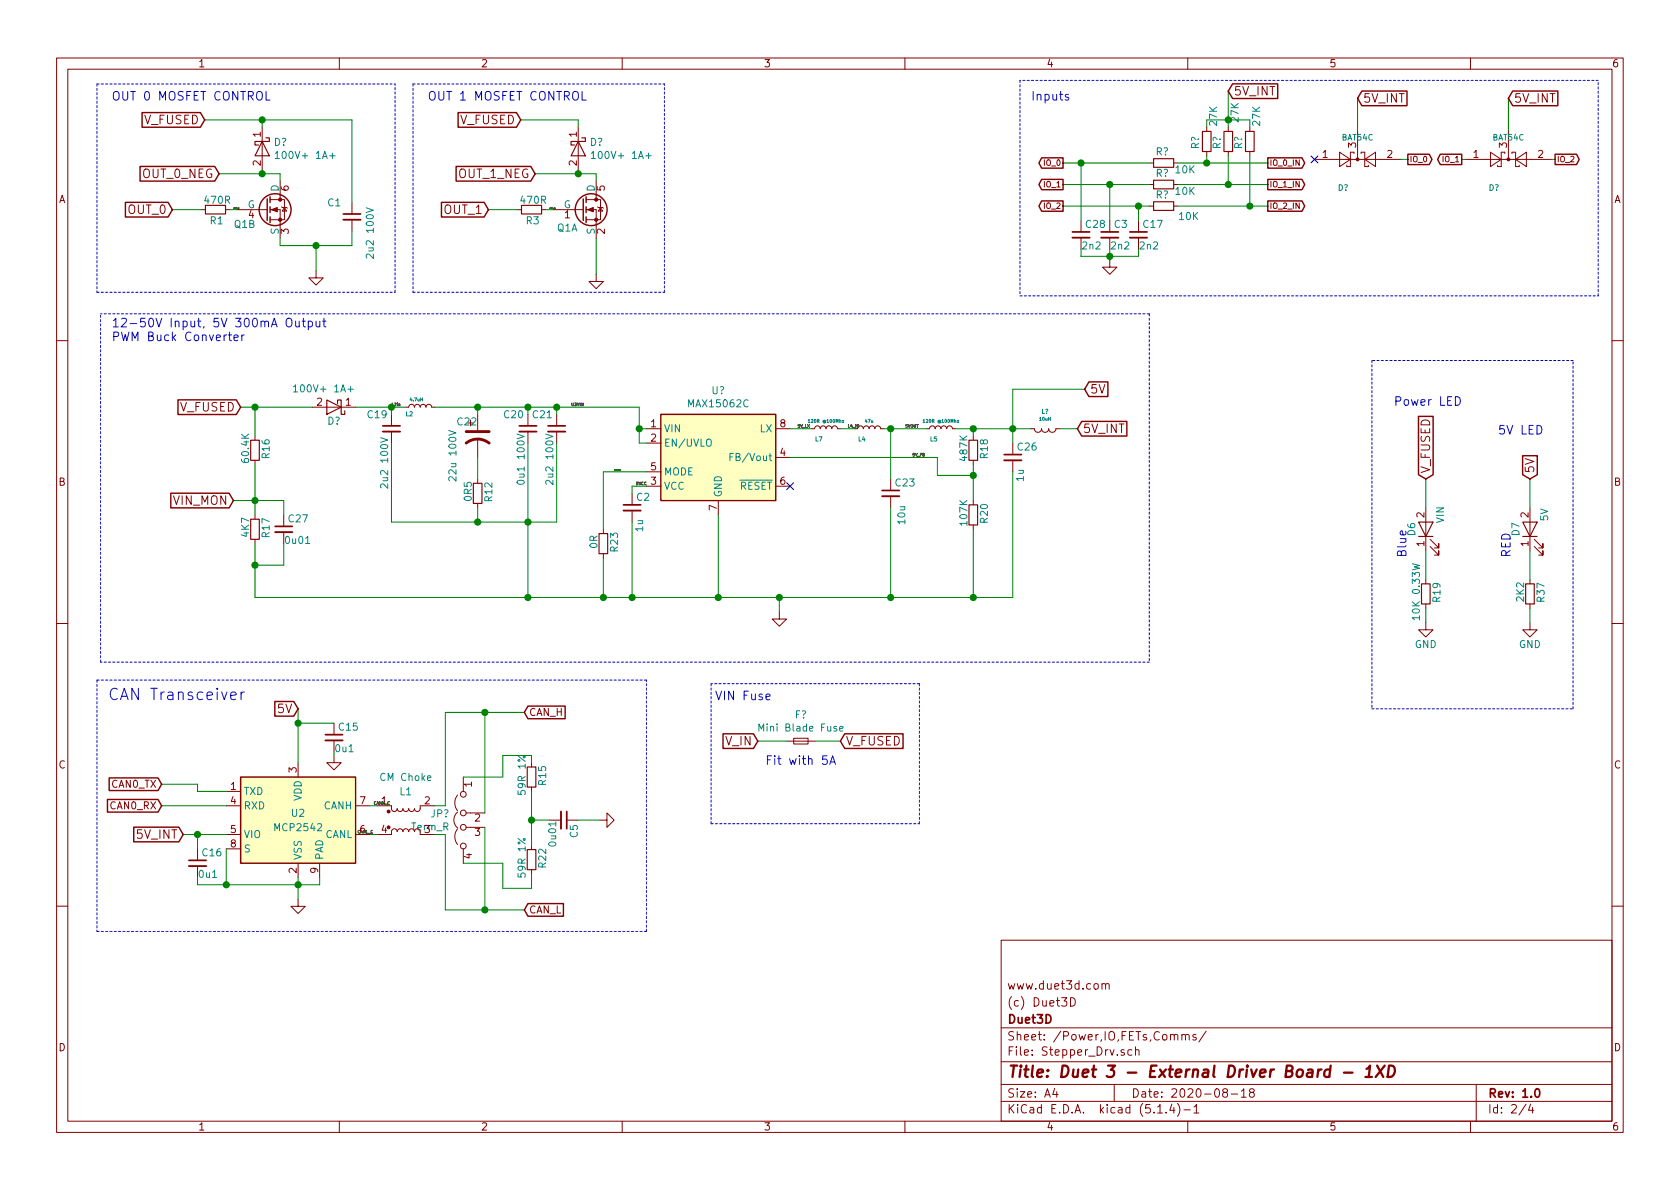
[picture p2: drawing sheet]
<svg xmlns="http://www.w3.org/2000/svg" width="297mm" height="210mm" viewBox="0 0 297 210" stroke-linecap="round" stroke-linejoin="round" font-family="sans-serif">
<g fill="none" stroke="#840000" stroke-width=".18">
<path d="M10 10.3h277v189.9h-277zM12 12.2h273v186.1h-273zM60 10.3v1.9M110 10.3v1.9M160 10.3v1.9M210 10.3v1.9M260 10.3v1.9M35.6 37.1h.7M39.9 37.1h.7M41.9 37.1h5.1M46.4 22.5v7.6M47 37.1h.2"/>
<path d="M47.8 37.1h1.7v5.1M47.8 35.3h1.7M49.5 35.3h.8v3.6h-2.5M49.5 32v3.3M49.8 36.6l.1 .1h.8l.1 .1M50.3 36.7l.4 .6h-.8zM62.2 35.8v2M62.2 38.9v2M91.4 37.1h.8M95.8 37.1h.7M97.8 37.1h5.1M102.2 22.5v7.6"/>
<path d="M102.9 37.1h.2M103.6 37.1h1.8v5.1M103.6 35.3h1.8M105.4 35.3h.8v3.6h-2.6M105.4 32v3.3M105.7 36.6l.1 .1h.8l.1 .1M106.2 36.7l.4 .6h-.8zM191.1 39v2M196.2 39v2M201.3 39v2M203.2 28.8h.8M203.2 36.4h.8"/>
<path d="M203.2 32.6h.8M207.5 36.4h.8M213.4 22.5v.7M213.4 26.8v.8M217.2 22.5v.7M217.2 26.8v.8M221 22.5v.7M221 26.8v.8M232.4 28.2h15.2M236.9 26.9l1.9 1.3-1.9 1.3zM239.4 27.2v-.3h-.6v2.6h-.7v-.3M240 23.1v5.1"/>
<path d="M240.7 27.2v-.3h.6v2.6h.6v-.3M241.3 28.2l1.9-1.3v2.6zM259.1 28.2h15.2M263.5 26.9l1.9 1.3-1.9 1.3zM266.1 27.2v-.3h-.7v2.6h-.6v-.3M266.7 23.1v5.1M267.3 27.2v-.3h.7v2.6h.6v-.3M268 28.2l1.9-1.3v2.6zM55.9 47.9v1.2h1.2l-1.2 1.3-1.3-1.3h1.3M105.4 48.5v1.3h1.3l-1.3 1.2-1.3-1.2h1.3M191.1 42v2.1M196.2 46v1.2h1.3l-1.3 1.3-1.3-1.3h1.3"/>
<path d="M196.2 42v2.1M201.3 42v2.1M10 60.2h2M45.1 77.1v.7M55.2 72h7.7M69.2 73.3v2M69.2 76.3v2.1M71.8 72h.5l.1-.3 .3-.2 .4 .1 .2 .4 .1-.3 .3-.2 .4 .1 .2 .4 .1-.3 .3-.2 .4 .1 .2 .4 .1-.3 .3-.2 .4 .1 .2 .4h.5M84.5 73.3v2.8M84.5 77.6v3.3M93.3 73.3v2M93.3 76.3v2.1"/>
<path d="M98.4 73.3v2M98.4 76.3v2.1M114.3 75.8h2.5M114.3 78.4h2.5M137.2 75.8h2.5M143.5 75.8h.5l.1-.3 .3-.2 .5 .1 .1 .4 .2-.3 .2-.2 .5 .1 .1 .4 .2-.3 .3-.2 .4 .1 .2 .4 .1-.3 .3-.2 .4 .1 .2 .4h.5M151.6 75.8l.2-.3 .2-.2 .5 .1 .2 .4 .1-.3 .3-.2 .4 .1 .2 .4 .1-.3 .3-.2 .4 .1 .2 .4 .1-.3 .3-.2 .4 .1 .2 .4h.5M163.8 75.8h.5l.2-.3 .2-.2 .5 .1 .2 .4 .1-.3 .3-.2 .4 .1 .2 .4 .1-.3 .3-.2 .4 .1 .2 .4 .1-.3 .3-.2 .4 .1 .2 .4h.5M172.1 77.1v.7M179.1 78.4v2M182.2 75.8h.7a.63 .63 0 0 0 .6 .6 .63 .63 0 0 0 .6-.6 .63 .63 0 0 0 .7 .6 .63 .63 0 0 0 .6-.6 .63 .63 0 0 0 .7 .6 .63 .63 0 0 0 .6-.6h.6M285 60.2h2"/>
<path d="M45.1 81.4v.8M45.1 91.1v.7M45.1 95.4v.7M50.2 91.1v2M50.2 94.1v2M84.5 84.7v.8M84.5 89v.8M106.7 93.6v.8M106.7 97.9v.8M111.8 87.2v2.1M111.8 90.3v2M114.3 86h2.5"/>
<path d="M114.3 83.4h2.5M127 88.5v2.6M137.2 86h2.5M137.2 80.9h2.5M157.5 84.7v2M157.5 87.8v2M172.1 81.4v.8M172.1 88.5v.8M172.1 92.8v.8M179.1 81.4v2M252.1 89.8v7.6M252.9 96.6l1.5 1.6v-.8v.8h-.8"/>
<path d="M252.9 95.4l1.5 1.5v-.8v.8h-.8M270.5 89.8v7.6M271.3 96.6l1.5 1.6v-.8v.8h-.8M271.3 95.4l1.5 1.5v-.8v.8h-.8M10 110.3h2M137.8 108.2v1.3h1.3l-1.3 1.2-1.3-1.2h1.3M252.1 110.1v1.3h1.3l-1.3 1.2-1.3-1.2h1.3M252.1 102.5v.7M252.1 106.8v.8M270.5 110.1v1.3h1.3l-1.3 1.2-1.3-1.2h1.3M270.5 102.5v.7M270.5 106.8v.8"/>
<path d="M285 110.3h2M40 139.9h2.5M52.7 134.9v2.5M59.1 133.6v1.3h1.2l-1.2 1.2-1.3-1.2h1.3M59.1 127.9v2M59.1 130.9v2.1M81.9 137.4v2.5M94 134.9v.7M94 139.2v.7M139.1 131.1h5M140.3 130.6h2.6v1h-2.6zM34.9 150.1v2"/>
<path d="M34.9 153.2v2M40 142.5h2.5M40 147.6h2.5M40 150.1h2.5M52.7 159v1.3h1.3l-1.3 1.2-1.3-1.2h1.3M52.7 152.6v2.6M56.5 152.6v2.6M62.9 142.5h2.5M62.9 147.6h2.5M66.7 142.5h2.5v.7l.4 .3 .4-.1 .2-.4 .1 .3 .4 .2 .3-.1 .2-.4 .1 .3 .4 .2 .4-.1 .2-.4 .3 .5 .5-.1 .2-.4 .2 .4 .4 .1 .4-.3v-.7h2.5M72.3 147.1l-.1-.3-.4-.2-.3 .1-.3 .4-.3-.5-.5 .1-.2 .4-.1-.4-.5-.1-.4 .3v.7h-2.5M80.9 140.6a2.26 2.26 0 0 0 0 2.8"/>
<path d="M80.9 146.6a2.26 2.26 0 0 0 0 2.7M80.9 143.6a1.76 1.76 0 0 0 0 2.8M81.9 150.1v2.5M82.4 143.8h3.3M82.4 146.3h3.3M94 149.5v.7M94 153.8v.8M97.2 145h2M100.2 145h2M106 145h1.3v-1.2l1.3 1.2-1.3 1.3v-1.3M10 160.2h2M177 166.3h108v32h-108z"/>
<path d="M189.3 176.4a.75 .75 0 0 1 .8 .8 .75 .75 0 0 1-.8 .7zM194.8 174.1l.2-.2 .4 .1 .1 .9M194.8 173.9v1M195.5 174.1l.2-.2 .4 .1v.9M285 160.2h2M60 198.3v1.9M110 198.3v1.9M160 198.3v1.9M177 194.8h108M177 191.8h108M177 187.8h108M177 181.8h108"/>
<path d="M186.5 192.5l-.4 1h1M186.8 193v1M197 191.8v3M198.8 185.7l-.4-.1-.2 .2 .1 .2 .5 .2v.3h-.6M200.1 185.7l-.4-.1-.3 .3 .1 .6 .2 .1 .4-.1M200.8 185.7l.2-.1 .3 .1 .1 .9M200.8 185.1v1.5M204.7 196.8h.8M206.2 196.7v.1M207.2 195.2l-.4 1.1h.9M207.5 195.8v1M208.2 195.1a1.71 1.71 0 0 1 0 2.3"/>
<path d="M209 183.1l.2-.2 .3 .1 .1 .9M209 182.9v1M209.3 196.3h1.2M209.6 183.1a.36 .36 0 0 1 .3-.2 .36 .36 0 0 1 .4 .2v.8M210 198.3v1.9M211.1 195.8l.4-.5v1.5M211.1 196.8h.9M211.5 183l-.4-.1-.2 .2 .1 .3 .5 .1v.3h-.6M213.3 182.3l-1.3 2M216.5 193.2l-.3-.3 .1-.2a.48 .48 0 0 1 .6-.1l.1 .2-.1 .3-.6 .1a.48 .48 0 0 0 0 .7l.2 .1 .5-.1v-.4l-.2-.3M217.7 193.5h1.1M219.5 193l.4-.5v1.5"/>
<path d="M219.5 194h.8M221.2 193.2l-.3-.3 .1-.2 .2-.2 .4 .1 .2 .2-.1 .2-.6 .2a.48 .48 0 0 0-.1 .7l.2 .1 .5-.1a.48 .48 0 0 0-.1-.7h-.1M260 198.3v1.9M261 191.8v6.5M269.8 195.2l-1.2 2M270.6 195.2l-.3 1.1h.9M271 195.8v1"/>
<circle cx="81.9" cy="140.5" r=".51"/>
<circle cx="81.9" cy="146.3" r=".51"/>
<circle cx="81.9" cy="143.8" r=".51"/>
<circle cx="81.9" cy="149.6" r=".51"/>
</g>
<g fill="none" stroke="#840000" stroke-width=".3">
<path d="M60.7 37.8h3.1M189.6 41h3.1M194.7 41h3M199.8 41h3M67.7 75.3h3M91.8 75.3h3.1M96.9 75.3h3M48.6 93.1h3.1M110.2 89.3h3.1M156 86.7h3M177.5 80.4h3.1M57.5 129.9h3.1"/>
<path d="M33.4 152.1h3M100.2 143.5v3.1M271.5 192.7l.2-.2a.81 .81 0 0 1 .6 .6 .81 .81 0 0 1-.3 .8l-.1 .1a.79 .79 0 0 1-.4-1.3z"/>
</g>
<path d="M235.2 189.2a.68 .68 0 0 0-1 .3l-.1 .6 .2 .2 .1 .1 .6-.1M235.3 188.4l-.3 2M237.6 189.7h1.5M241.4 190.4h1.2M241.6 189l.6-.6-.2 2M243.5 188.4l1.1 2M244.8 188.4l-1.6 2M245.6 188.4a.97 .97 0 0 1 1 .6 .97 .97 0 0 1-.3 1.2l-.5 .2h-.5z" fill="none" stroke="#840000" stroke-width=".41"/>
<g fill="none" stroke="#840000" stroke-width=".2">
<path d="M36.3 36.3h3.6v1.5h-3.6zM46.4 25l1.2 2.6h-2.5zM47 24.4h.6v.6h-2.5v.6h.6M92.2 36.3h3.6v1.5h-3.6zM102.2 25l1.3 2.6h-2.5zM102.9 24.4h.6v.6h-2.5v.6h.6M204 28.1h3.5v1.5h-3.5zM204 35.7h3.5v1.5h-3.5zM204 31.9h3.5v1.5h-3.5zM212.6 23.2h1.5v3.6h-1.5zM216.4 23.2h1.5v3.6h-1.5zM220.2 23.2h1.5v3.6h-1.5z"/>
<path d="M44.3 77.8h1.5v3.6h-1.5zM57.8 70.7l2.5 1.3-2.5 1.3zM59.7 71.4v-.7h.6v2.6h.7v-.7M171.3 77.8h1.5v3.6h-1.5zM44.3 91.8h1.5v3.6h-1.5zM83.7 85.5h1.5v3.5h-1.5zM105.9 94.4h1.5v3.5h-1.5zM171.3 89.3h1.5v3.5h-1.5zM250.8 92.3h2.6l-1.3 2.6zM250.8 94.9h2.6M269.2 92.3h2.6l-1.3 2.6zM269.2 94.9h2.6"/>
<path d="M251.3 103.2h1.6v3.6h-1.6zM269.7 103.2h1.6v3.6h-1.6zM93.2 135.6h1.5v3.6h-1.5zM93.2 150.2h1.5v3.6h-1.5z"/>
</g>
<g fill="none" stroke="#840000" stroke-width=".33">
<path d="M60.7 38.9h3.1M189.6 42h3.1M194.7 42h3M199.8 42h3M67.7 76.3h3M91.8 76.3h3.1M96.9 76.3h3M48.6 94.1h3.1M110.2 90.3h3.1M156 87.8h3M177.5 81.4h3.1M57.5 130.9h3.1"/>
<path d="M33.4 153.2h3M99.2 143.5v3.1"/>
</g>
<g fill="#840000" stroke="#840000" stroke-width=".18">
<path d="M103.9 37.1l1-.4v.8z"/>
<path d="M48 37.1l1-.4v.8z"/>
<circle cx="266.7" cy="28.2" r=".25"/>
<circle cx="68.7" cy="143.5" r=".25"/>
<circle cx="240" cy="28.2" r=".25"/>
<circle cx="105.4" cy="38.9" r=".28"/>
<circle cx="105.4" cy="35.3" r=".28"/>
<circle cx="49.5" cy="38.9" r=".28"/>
<circle cx="49.5" cy="35.3" r=".28"/>
</g>
<g fill="none" stroke="#008484" stroke-width=".18">
<path d="M48.7 27.1l.3-.3v1.2M48.7 28h.7M58.3 27.6h1M64.7 36.7l1.3 .5-1.3 .4M104.5 27.1l.4-.3v1.2M104.5 28h.8M114.2 27.6h.9M66 44.9v.8l-.7-.7-.2-.1-.4 .3 .2 .4M51.9 68.4l.3-.4v1.3M51.9 69.3h.7M61.5 68.8h1M67.3 77.4l1.3 .4-1.3 .4"/>
<path d="M79.3 76.1l1.3 .4-1.3 .5M91.4 76.8l1.3 .4-1.3 .4M96.5 76.8l1.3 .4-1.3 .4M125 77.8a.45 .45 0 0 1 .7 0 .88 .88 0 0 1-.2 1.1h-.4a1.07 1.07 0 0 1-.1-1.1zM142.9 74.3l.2-.1v.5M142.9 74.7h.3M148.9 74.4h.3l-.3 .3h.3M163.2 74.3l.2-.1v.5M163.2 74.7h.3M169.2 74.4h.3l-.3 .3h.3M68.6 85.6v.8l-.8-.8h-.2l-.3 .2 .1 .5M80.6 84.3v.8l-.7-.8h-.2l-.4 .2 .2 .5"/>
<path d="M97.8 84.9v.8l-.7-.7-.2-.1-.4 .3 .1 .4M129.1 80.8h.4M129.7 80.2h-.6v1.3M249.7 99.7l1.3 .3-.9 .2 .9 .3-1.3 .3M251 109.2h-1.3l.4 .4M251 108.9v.7M134.2 129.3v-1.3l.4 .9 .4-.9v1.3M148.5 128.8l.6-.1-.1-.2-.4-.1-.1 .2v.6h.5"/>
</g>
<path d="M82.4 78.4a3.3 3.3 0 0 1 4.1 0M82.4 76.3h4.1" fill="none" stroke="#840000" stroke-width=".51"/>
<g fill="none" stroke="#840000" stroke-width=".25">
<path d="M25.1 19.9h10.3l.8 1.3-.8 1.3h-10.3zM81 19.9h10.3l.8 1.3-.8 1.3h-10.3zM217.9 14.8h8v2.6h-8l-.7-1.3zM240.8 16.1h8v2.6h-8l-.8-1.3zM267.5 16.1h7.9v2.6h-7.9l-.8-1.3zM22.2 35.8h7.5l.8 1.3-.8 1.3h-7.5zM24.8 29.4h13.2l.7 1.3-.7 1.3h-13.2zM47.2 35.2v3.8M47.8 34.8v1M47.8 36.6v1M47.8 38.3v1.1M78.1 35.8h7.5l.8 1.3-.8 1.3h-7.5z"/>
<path d="M80.6 29.4h13.3l.7 1.3-.7 1.3h-13.3zM103.1 35.2v3.8M103.6 34.8v1M103.6 36.6v1M103.6 38.3v1.1M184.2 27.9h3.8v1.8h-3.8l-.5-.9zM184.2 35.5h3.8v1.9h-3.8l-.5-1zM184.2 31.7h3.8v1.8h-3.8l-.5-.9zM224.2 35.5h6l.5 .9-.5 1h-6zM224.2 31.7h6l.5 .9-.5 .9h-6zM224.2 27.9h6l.5 .9-.5 .9h-6zM248.9 27.3h3.8l.5 .9-.5 .9h-3.8z"/>
<path d="M254.7 27.3h3.7v1.8h-3.7l-.5-.9zM275 27.3h3.7l.5 .9-.5 .9h-3.7zM31.5 70.7h10.3l.7 1.3-.7 1.3h-10.3zM116.8 73.3h20.4v15.2h-20.4zM191.3 74.5h7.9v2.6h-7.9l-.8-1.3zM192.5 67.5h3.4v2.6h-3.4l-.7-1.3zM250.8 73.6h2.6v10.3l-1.3 .8-1.3-.8zM30.2 87.2h10.3l.8 1.3-.8 1.3h-10.3zM269.2 80.6h2.6v3.3l-1.3 .8-1.3-.8zM19.3 137.6h8.6l.7 1.1-.7 1.1h-8.6zM42.5 137.4h20.4v15.2h-20.4zM48.6 124h3.3l.8 1.3-.8 1.3h-3.3z"/>
<path d="M93.3 124.9h6.6v2.2h-6.6l-.6-1.1zM127.8 129.8h5.4l.8 1.3-.8 1.3h-5.4zM149.4 129.8h10.3v2.6h-10.3l-.8-1.3zM19 141.4h8.9l.7 1.1-.7 1.1h-8.9zM23.6 146.3h8l.8 1.3-.8 1.3h-8zM93.3 159.8h6.3v2.2h-6.3l-.6-1.1z"/>
<circle cx="48.6" cy="37.1" r="2.82"/>
<circle cx="104.5" cy="37.1" r="2.82"/>
</g>
<g fill="#ffffc2" stroke="#ffffc2" stroke-width=".18">
<path d="M42.5 137.4h20.4v15.2h-20.4z"/>
<path d="M116.8 73.3h20.4v15.2h-20.4z"/>
</g>
<g fill="none" stroke="#0000c2" stroke-width=".18" stroke-dasharray=".4 .4">
<path d="M17.1 14.9v36.8M17.1 14.9h52.7M73 14.9h44.5M73 14.9v36.8M180.3 14.2v38.1M282.6 14.2h-102.3M17.1 51.7h52.7M69.8 51.7v-36.8M73 51.7h44.5M117.5 51.7v-36.8M180.3 52.3h102.3M203.2 55.5v61.6"/>
<path d="M203.2 55.5h-185.4M282.6 52.3v-38.1M242.6 63.7v61.6M278.1 63.7h-35.5M17.8 117.1v-61.6M203.2 117.1h-185.4M17.1 120.3v44.4M114.3 120.3h-97.2M125.7 120.9v24.8M162.6 120.9h-36.9M242.6 125.3h35.5M278.1 125.3v-61.6"/>
<path d="M125.7 145.7h36.9M162.6 145.7v-24.8M17.1 164.7h97.2M114.3 164.7v-44.4"/>
</g>
<g fill="none" stroke="#008400" stroke-width=".18">
<path d="M217.2 16.1v6.4M240 17.4v5.7M266.7 17.4v5.7M30.5 37.1h5.1M36.2 21.2h26v14.6M38.7 30.7h10.8v1.3M40.6 37.1h1.3M46.4 21.2v1.3M46.4 30.1v.6M86.4 37.1h5M92.1 21.2h10.1v1.3M94.6 30.7h10.8v1.3"/>
<path d="M96.5 37.1h1.3M102.2 30.1v.6M188 36.4h15.2M188 32.6h15.2M188 28.8h15.2M191.1 28.8v10.2M196.2 32.6v6.4M201.3 36.4v2.6M208.3 36.4h15.9M208.3 32.6h15.9M208.3 28.8h15.9M213.4 21.2h7.6"/>
<path d="M213.4 27.6v1.2M217.2 27.6v5M221 27.6v8.8M247.6 28.2h1.3M258.4 28.2h.7M274.3 28.2h.7M55.9 43.4v4.5M62.2 40.9v2.5h-12.7v-1.2M105.4 42.2v6.3M191.1 44.1v1.2h10.2v-1.2M196.2 44.1v1.9M42.5 72h12.7"/>
<path d="M45.1 72v5.1M62.9 72h8.9M69.2 78.4v13.9h29.2v-13.9M69.2 72v1.3M76.8 72h36.2v6.4h1.3M84.5 72v1.3M93.3 72v1.3M93.3 78.4v27.3M98.4 72v1.3M113 75.8h1.3M139.7 75.8h3.8M148.6 75.8h2.5"/>
<path d="M156.2 75.8h7.6M157.5 75.8v8.9M168.9 75.8h13.3M172.1 75.8v1.3M187.3 75.8h3.2M191.8 68.8h-12.7v9.6M41.3 88.5h8.9v2.6M45.1 82.2v8.9M50.2 96.1v3.8h-5.1M84.5 80.9v3.8M84.5 89.8v2.5M106.7 98.7v7"/>
<path d="M111.8 92.3v13.4M114.3 83.4h-7.6v10.2M114.3 86h-2.5v1.2M127 91.1v14.6M139.7 80.9h26v3.2h6.4M157.5 89.8v15.9M172.1 82.2v6.3M172.1 93.6v12.1M179.1 83.4v22.3h-134v-9.6M252.1 84.7v5.1M252.1 97.4v5.1M270.5 84.7v5.1"/>
<path d="M270.5 97.4v5.1M137.8 105.7v2.5M252.1 107.6v2.5M270.5 107.6v2.5M28.6 138.7h6.3v1.2h5.1M52.7 127.9h6.4M52.7 125.3v9.6M85.7 126v17.8M92.7 126h-14v16.5h-1.9M94 134.9v-1.3h-5.1v3.8h-7M94 139.9v9.6M134 131.1h5.1"/>
<path d="M144.1 131.1h4.5M28.6 142.5h11.4M32.4 147.6h7.6M34.9 155.2v1.3h21.6v-1.3M34.9 147.6v2.5M40 150.1v6.4M52.7 155.2v3.8M65.4 142.5h1.3M65.4 147.6h1.3M78.7 147.6v13.3h14M81.9 152.6h7v4.5h5.1v-2.5M85.7 146.3v14.6"/>
<path d="M94 145h3.2M102.2 145h3.8"/>
</g>
<path d="M42.2 36.9v-.2v.2M98.1 36.9l-.1-.2v.2M65.1 147.4h.4M65.9 146.9a.23 .23 0 0 0-.3 .2 .23 .23 0 0 0 .3 .2" fill="none" stroke="#000" stroke-width=".18"/>
<g fill="none" stroke="#0000c2" stroke-width=".18">
<path d="M47 16.2v1.5h.8M102.9 16.2v1.5h.7M188.9 16.8l-.4-.1-.2 .2 .1 .2 .5 .2v.3h-.6M40.4 59.2h.5M40.6 58.7v1.3v.2h.3M41.4 59.7l.7-.1-.1-.3-.4-.1-.2 .2 .1 .8h.5M42.7 59.2v1M43.2 59.2l-.5 .3M50.7 56.5a.53 .53 0 0 1 .8 0 1.01 1.01 0 0 1-.3 1.3 .5 .5 0 0 1-.6-.5zM52.3 56.8v.9l.4 .1 .2-.1M52.9 56.8v1M53.4 56.8h.6"/>
<path d="M53.6 56.3v1.3l.4 .2M54.5 56.9l.4-.1 .3 .1v.8a.48 .48 0 0 1-.7 0M54.5 56.8v1.5M55.9 56.8v.8a.37 .37 0 0 0 .3 .2 .37 .37 0 0 0 .3-.1M56.5 56.8v1M57 56.8h.6M57.3 56.3v1.3v.1l.3 .1M257.3 70.1a.77 .77 0 0 1 .9 .8 .77 .77 0 0 1-.9 .8zM40.8 123l1-.1-.1-.4-.6-.1-.3 .3 .1 .9 .2 .1 .6-.1M42.6 122.4v1.3M43.2 122.4a.51 .51 0 0 0-.6 .4M135.4 123.2l.7-.1v-.3l-.5-.1-.2 .2 .1 .8h.6"/>
<path d="M146.2 133.6h-.7l-.1 .8 .2-.2 .5 .1 .2 .2-.1 .5-.2 .2h-.4l-.2-.2M146.7 135.2l.5-1.6 .5 1.6M146.9 134.7h.7"/>
</g>
<g fill="#008400" stroke="#008400" stroke-width=".25">
<circle cx="127" cy="105.7" r=".51"/>
<circle cx="52.7" cy="156.5" r=".51"/>
<circle cx="172.1" cy="84.1" r=".51"/>
<circle cx="93.3" cy="105.7" r=".51"/>
<circle cx="106.7" cy="105.7" r=".51"/>
<circle cx="98.4" cy="72" r=".51"/>
<circle cx="113" cy="75.8" r=".51"/>
<circle cx="84.5" cy="92.3" r=".51"/>
<circle cx="93.3" cy="92.3" r=".51"/>
<circle cx="111.8" cy="105.7" r=".51"/>
<circle cx="84.5" cy="72" r=".51"/>
<circle cx="45.1" cy="99.9" r=".51"/>
<circle cx="157.5" cy="75.8" r=".51"/>
<circle cx="179.1" cy="75.8" r=".51"/>
<circle cx="157.5" cy="105.7" r=".51"/>
<circle cx="137.8" cy="105.7" r=".51"/>
<circle cx="93.3" cy="72" r=".51"/>
<circle cx="213.4" cy="28.8" r=".51"/>
<circle cx="217.2" cy="32.6" r=".51"/>
<circle cx="40" cy="156.5" r=".51"/>
<circle cx="94" cy="145" r=".51"/>
<circle cx="191.1" cy="28.8" r=".51"/>
<circle cx="34.9" cy="147.6" r=".51"/>
<circle cx="196.2" cy="32.6" r=".51"/>
<circle cx="102.2" cy="30.7" r=".51"/>
<circle cx="85.7" cy="160.9" r=".51"/>
<circle cx="201.3" cy="36.4" r=".51"/>
<circle cx="52.7" cy="127.9" r=".51"/>
<circle cx="85.7" cy="126" r=".51"/>
<circle cx="45.1" cy="88.5" r=".51"/>
<circle cx="55.9" cy="43.4" r=".51"/>
<circle cx="221" cy="36.4" r=".51"/>
<circle cx="46.4" cy="30.7" r=".51"/>
<circle cx="196.2" cy="45.3" r=".51"/>
<circle cx="172.1" cy="75.8" r=".51"/>
<circle cx="46.4" cy="21.2" r=".51"/>
<circle cx="172.1" cy="105.7" r=".51"/>
<circle cx="217.2" cy="21.2" r=".51"/>
<circle cx="45.1" cy="72" r=".51"/>
<circle cx="69.2" cy="72" r=".51"/>
</g>
<path d="M231.8 27.6l1.2 1.2M233 27.6l-1.2 1.2M139.1 85.4l1.2 1.2M140.3 85.4l-1.2 1.2" fill="none" stroke="#000084" stroke-width=".18"/>
<text font-size="2.8" fill="#0000c2" x="19" y="123.8">CAN Transceiver</text>
<text font-size="2.8" fill="#840000" x="178" y="190.5">Title: Duet 3 - External Driver Board - 1XD</text>
<g font-size="2.1" fill="#0000c2">
<text x="19.7" y="17.8">OUT 0 MOSFET CONTROL</text>
<text x="75.6" y="17.8">OUT 1 MOSFET CONTROL</text>
<text x="182.2" y="17.8">Inputs</text>
<text x="19.7" y="57.9">12-50V Input, 5V 300mA Output</text>
<text x="19.7" y="60.3">PWM Buck Converter</text>
<text x="246.4" y="71.7">Power LED</text>
<text x="264.8" y="76.8">5V LED</text>
<text x="248.7" y="98.7" transform="rotate(-90 248.7 98.7)">Blue</text>
<text x="267.1" y="98.7" transform="rotate(-90 267.1 98.7)">RED</text>
<text x="126.4" y="123.8">VIN Fuse</text>
<text x="135.3" y="135.2">Fit with 5A</text>
</g>
<g font-size="2.1" fill="#840000">
<text x="218.1" y="16.9">5V_INT</text>
<text x="25.5" y="22">V_FUSED</text>
<text x="81.4" y="22">V_FUSED</text>
<text x="240.9" y="18.2">5V_INT</text>
<text x="267.6" y="18.2">5V_INT</text>
<text x="25.2" y="31.5">OUT_0_NEG</text>
<text x="81.1" y="31.5">OUT_1_NEG</text>
<text x="22.7" y="37.8">OUT_0</text>
<text x="78.6" y="37.8">OUT_1</text>
<text x="192.7" y="69.6">5V</text>
<text x="31.9" y="72.8">V_FUSED</text>
<text x="191.4" y="76.6">5V_INT</text>
<text x="252.9" y="83.8" transform="rotate(-90 252.9 83.8)">V_FUSED</text>
<text x="271.3" y="83.8" transform="rotate(-90 271.3 83.8)">5V</text>
<text x="30.7" y="89.3">VIN_MON</text>
<text x="49.2" y="126.1">5V</text>
<text x="128.3" y="131.8">V_IN</text>
<text x="149.5" y="131.8">V_FUSED</text>
<text x="24.3" y="148.3">5V_INT</text>
<text x="178" y="178">(c) Duet3D</text>
<text x="178" y="175">www.duet3d.com</text>
<text x="178" y="184">Sheet: /Power,IO,FETs,Comms/</text>
<text x="178" y="181">Duet3D</text>
<text x="178" y="186.7">File: Stepper_Drv.sch</text>
<text x="178" y="196.9">KiCad E.D.A. kicad (5.1.4)-1</text>
<text x="178" y="194.1">Size: A4</text>
<text x="200" y="194.1">Date: 2020-08-18</text>
<text x="263" y="194.1">Rev: 1.0</text>
<text x="263" y="196.9">Id: 2/4</text>
</g>
<g font-size="1.8" fill="#840000">
<text x="35" y="11.9">1</text>
<text x="85" y="11.9">2</text>
<text x="135" y="11.9">3</text>
<text x="185" y="11.9">4</text>
<text x="235" y="11.9">5</text>
<text x="285" y="11.9">6</text>
<text x="46.1" y="29.3" transform="rotate(-90 46.1 29.3)">2</text>
<text x="46.1" y="24.2" transform="rotate(-90 46.1 24.2)">1</text>
<text x="102" y="29.3" transform="rotate(-90 102 29.3)">2</text>
<text x="102" y="24.2" transform="rotate(-90 102 24.2)">1</text>
<text x="233.8" y="27.9">1</text>
<text x="239.8" y="26.1" transform="rotate(-90 239.8 26.1)">3</text>
<text x="245.3" y="27.9">2</text>
<text x="260.5" y="27.9">1</text>
<text x="266.4" y="26.1" transform="rotate(-90 266.4 26.1)">3</text>
<text x="271.9" y="27.9">2</text>
<text x="10.4" y="35.9">A</text>
<text x="51.1" y="33.8" transform="rotate(-90 51.1 33.8)">6</text>
<text x="106.9" y="33.8" transform="rotate(-90 106.9 33.8)">5</text>
<text x="285.4" y="35.9">A</text>
<text x="44" y="38.6">4</text>
<text x="51.1" y="41.4" transform="rotate(-90 51.1 41.4)">3</text>
<text x="99.8" y="38.6">1</text>
<text x="106.9" y="41.4" transform="rotate(-90 106.9 41.4)">2</text>
<text x="56" y="71.7">2</text>
<text x="61.1" y="71.7">1</text>
<text x="115.1" y="75.6">1</text>
<text x="137.9" y="75.6">8</text>
<text x="115.1" y="78.1">2</text>
<text x="115.1" y="83.2">5</text>
<text x="137.9" y="80.6">4</text>
<text x="10.4" y="85.9">B</text>
<text x="115.1" y="85.7">3</text>
<text x="137.9" y="85.7">6</text>
<text x="285.4" y="85.9">B</text>
<text x="126.7" y="90.3" transform="rotate(-90 126.7 90.3)">7</text>
<text x="251.8" y="91.5" transform="rotate(-90 251.8 91.5)">2</text>
<text x="270.3" y="91.5" transform="rotate(-90 270.3 91.5)">2</text>
<text x="251.8" y="96.6" transform="rotate(-90 251.8 96.6)">1</text>
<text x="270.3" y="96.6" transform="rotate(-90 270.3 96.6)">1</text>
<text x="93.5" y="126.6">CAN_H</text>
<text x="10.4" y="135.9">C</text>
<text x="52.5" y="136.6" transform="rotate(-90 52.5 136.6)">3</text>
<text x="285.4" y="135.9">C</text>
<text x="19.5" y="143.1">CAN0_RX</text>
<text x="19.7" y="139.3">CAN0_TX</text>
<text x="40.8" y="139.7">1</text>
<text x="40.8" y="142.2">4</text>
<text x="63.7" y="142.2">7</text>
<text x="75.1" y="142.2">2</text>
<text x="83.4" y="139.2" transform="rotate(-90 83.4 139.2)">1</text>
<text x="40.8" y="147.3">5</text>
<text x="40.8" y="149.9">8</text>
<text x="67.5" y="147.3">4</text>
<text x="75.1" y="147.3">3</text>
<text x="84" y="145.3">2</text>
<text x="84" y="147.8">3</text>
<text x="52.5" y="154.4" transform="rotate(-90 52.5 154.4)">2</text>
<text x="56.3" y="154.4" transform="rotate(-90 56.3 154.4)">9</text>
<text x="83.4" y="151.9" transform="rotate(-90 83.4 151.9)">4</text>
<text x="93.5" y="161.5">CAN_L</text>
<text x="10.4" y="185.9">D</text>
<text x="285.4" y="185.9">D</text>
<text x="35" y="199.9">1</text>
<text x="85" y="199.9">2</text>
<text x="135" y="199.9">3</text>
<text x="185" y="199.9">4</text>
<text x="235" y="199.9">5</text>
<text x="285" y="199.9">6</text>
</g>
<g font-size="1.8" fill="#008400">
<text x="215.2" y="22.2" transform="rotate(-90 215.2 22.2)">27K</text>
<text x="222.8" y="22.2" transform="rotate(-90 222.8 22.2)">27K</text>
<text x="59.4" y="133">0u1</text>
<text x="72.8" y="146.9">Term_R</text>
</g>
<g font-size="1.8" fill="#008484">
<text x="219" y="21.6" transform="rotate(-90 219 21.6)">27K</text>
<text x="48.4" y="25.8">D?</text>
<text x="49.5" y="28.1">100V+ 1A+</text>
<text x="104.3" y="25.8">D?</text>
<text x="105.4" y="28.1">100V+ 1A+</text>
<text x="204.3" y="27.5">R?</text>
<text x="212" y="26.4" transform="rotate(-90 212 26.4)">R?</text>
<text x="215.8" y="26.4" transform="rotate(-90 215.8 26.4)">R?</text>
<text x="219.6" y="26.4" transform="rotate(-90 219.6 26.4)">R?</text>
<text x="49.3" y="33.9" transform="rotate(-90 49.3 33.9)">D</text>
<text x="105.2" y="33.9" transform="rotate(-90 105.2 33.9)">D</text>
<text x="204.3" y="35.1">R?</text>
<text x="204.3" y="31.3">R?</text>
<text x="207.9" y="30.7">10K</text>
<text x="207.9" y="34.5">10K</text>
<text x="36.3" y="36">470R</text>
<text x="37.2" y="39.7">R1</text>
<text x="41.5" y="40.3">Q1B</text>
<text x="43.8" y="36.8">G</text>
<text x="49.3" y="41.5" transform="rotate(-90 49.3 41.5)">S</text>
<text x="58" y="36.5">C1</text>
<text x="92.2" y="36">470R</text>
<text x="93.1" y="39.7">R3</text>
<text x="98.5" y="40.9">Q1A</text>
<text x="99.6" y="36.8">G</text>
<text x="105.2" y="41.5" transform="rotate(-90 105.2 41.5)">S</text>
<text x="192" y="40.3">C28</text>
<text x="197.1" y="40.3">C3</text>
<text x="202.2" y="40.3">C17</text>
<text x="208.5" y="38.9">10K</text>
<text x="66.1" y="45.1" transform="rotate(-90 66.1 45.1)">2u2 100V</text>
<text x="191.5" y="44.1">2n2</text>
<text x="196.5" y="44.1">2n2</text>
<text x="201.6" y="44.1">2n2</text>
<text x="52.8" y="69.4">100V+ 1A+</text>
<text x="125.8" y="69.7">U?</text>
<text x="57.9" y="75.1">D?</text>
<text x="65" y="74">C19</text>
<text x="80.9" y="75.2">C22</text>
<text x="89.2" y="74">C20</text>
<text x="94.3" y="74">C21</text>
<text x="117.3" y="76.4">VIN</text>
<text x="121.9" y="72">MAX15062C</text>
<text x="134.4" y="76.4">LX</text>
<text x="44" y="81.7" transform="rotate(-90 44 81.7)">60.4K</text>
<text x="47.7" y="81" transform="rotate(-90 47.7 81)">R16</text>
<text x="117.3" y="79">EN/UVLO</text>
<text x="129.9" y="81.5">FB/Vout</text>
<text x="171" y="81.4" transform="rotate(-90 171 81.4)">487K</text>
<text x="174.7" y="81" transform="rotate(-90 174.7 81)">R18</text>
<text x="180" y="79.7">C26</text>
<text x="68.6" y="85.7" transform="rotate(-90 68.6 85.7)">2u2 100V</text>
<text x="80.7" y="84.5" transform="rotate(-90 80.7 84.5)">22u 100V</text>
<text x="83.4" y="88.5" transform="rotate(-90 83.4 88.5)">0R5</text>
<text x="87" y="88.6" transform="rotate(-90 87 88.6)">R12</text>
<text x="92.8" y="85.1" transform="rotate(-90 92.8 85.1)">0u1 100V</text>
<text x="97.8" y="85.1" transform="rotate(-90 97.8 85.1)">2u2 100V</text>
<text x="112.6" y="88.6">C2</text>
<text x="117.3" y="86.6">VCC</text>
<text x="117.3" y="84.1">MODE</text>
<text x="127.6" y="88" transform="rotate(-90 127.6 88)">GND</text>
<text x="130.8" y="86.6">RESET</text>
<text x="158.4" y="86">C23</text>
<text x="181" y="85.1" transform="rotate(-90 181 85.1)">1u</text>
<text x="44" y="94.9" transform="rotate(-90 44 94.9)">4K7</text>
<text x="47.7" y="95" transform="rotate(-90 47.7 95)">R17</text>
<text x="51.1" y="92.4">C27</text>
<text x="113.7" y="94" transform="rotate(-90 113.7 94)">1u</text>
<text x="160.1" y="92.6" transform="rotate(-90 160.1 92.6)">10u</text>
<text x="171" y="92.8" transform="rotate(-90 171 92.8)">107K</text>
<text x="174.7" y="92.5" transform="rotate(-90 174.7 92.5)">R20</text>
<text x="250.2" y="94.7" transform="rotate(-90 250.2 94.7)">D6</text>
<text x="255.3" y="92.5" transform="rotate(-90 255.3 92.5)">VIN</text>
<text x="268.7" y="94.7" transform="rotate(-90 268.7 94.7)">D7</text>
<text x="273.7" y="92.1" transform="rotate(-90 273.7 92.1)">5V</text>
<text x="50.6" y="96.2">0u01</text>
<text x="105.6" y="96.9" transform="rotate(-90 105.6 96.9)">0R</text>
<text x="109.3" y="97.5" transform="rotate(-90 109.3 97.5)">R23</text>
<text x="254.7" y="106.4" transform="rotate(-90 254.7 106.4)">R19</text>
<text x="269.5" y="106.3" transform="rotate(-90 269.5 106.3)">2K2</text>
<text x="273.1" y="106.4" transform="rotate(-90 273.1 106.4)">R37</text>
<text x="251.1" y="109.1" transform="rotate(-90 251.1 109.1)">10K 0.33W</text>
<text x="250.1" y="114.6">GND</text>
<text x="268.6" y="114.6">GND</text>
<text x="60" y="129.2">C15</text>
<text x="134.9" y="129.4">Mini Blade Fuse</text>
<text x="140.5" y="127">F?</text>
<text x="43.1" y="140.6">TXD</text>
<text x="43.1" y="143.1">RXD</text>
<text x="53.3" y="141.7" transform="rotate(-90 53.3 141.7)">VDD</text>
<text x="57.3" y="143.1">CANH</text>
<text x="67.4" y="138.1">CM Choke</text>
<text x="70.7" y="140.6">L1</text>
<text x="92.9" y="140.3" transform="rotate(-90 92.9 140.3)">59R 1%</text>
<text x="96.6" y="138.8" transform="rotate(-90 96.6 138.8)">R15</text>
<text x="43.1" y="148.2">VIO</text>
<text x="48.8" y="147">MCP2542</text>
<text x="51.6" y="144.4">U2</text>
<text x="57.5" y="148.2">CANL</text>
<text x="76.2" y="144.5">JP?</text>
<text x="98.3" y="149.5" transform="rotate(-90 98.3 149.5)">0u01</text>
<text x="102.2" y="148.1" transform="rotate(-90 102.2 148.1)">C5</text>
<text x="35.3" y="155.2">0u1</text>
<text x="35.8" y="151.4">C16</text>
<text x="43.1" y="150.7">S</text>
<text x="53.3" y="152.1" transform="rotate(-90 53.3 152.1)">VSS</text>
<text x="57.1" y="152.1" transform="rotate(-90 57.1 152.1)">PAD</text>
<text x="92.9" y="154.9" transform="rotate(-90 92.9 154.9)">59R 1%</text>
<text x="96.6" y="153.4" transform="rotate(-90 96.6 153.4)">R22</text>
</g>
<g font-size="1.8">
<text x="67.5" y="142.2">1</text>
<text x="63.7" y="147.3">6</text>
</g>
<g font-size="1.4" fill="#840000">
<text x="184.7" y="29.3">IO_0</text>
<text x="224.4" y="29.3">IO_0_IN</text>
<text x="249.2" y="28.7">IO_0</text>
<text x="255.2" y="28.7">IO_1</text>
<text x="275.2" y="28.7">IO_2</text>
<text x="184.7" y="33.1">IO_1</text>
<text x="224.4" y="33.1">IO_1_IN</text>
<text x="184.7" y="36.9">IO_2</text>
<text x="224.4" y="36.9">IO_2_IN</text>
</g>
<g font-size="1.4" fill="#008484">
<text x="237.3" y="24.8">BAT54C</text>
<text x="264" y="24.8">BAT54C</text>
<text x="236.6" y="33.7">D?</text>
<text x="263.2" y="33.7">D?</text>
</g>
<g font-size="1.1" fill="#008484">
<text x="71.8" y="73.6">L2</text>
<text x="184.1" y="73.2">L?</text>
<text x="144.2" y="78">L7</text>
<text x="151.8" y="78">L4</text>
<text x="164.5" y="78">L5</text>
</g>
<g font-size=".8" fill="#008484">
<text x="72.6" y="71">4.7uH</text>
<text x="143.2" y="74.8">120R @100Mhz</text>
<text x="153" y="74.8">47u</text>
<text x="163.6" y="74.8">120R @100Mhz</text>
<text x="183.8" y="74.4">10uH</text>
</g>
<g font-size=".7">
<text x="69.2" y="71.8">L2in</text>
<text x="101" y="71.8">U3VIN</text>
<text x="141" y="75.6">5V_LX</text>
<text x="149.9" y="75.6">L4_IN</text>
<text x="160" y="75.6">5VOUT</text>
<text x="161.3" y="80.7">5V_FB</text>
<text x="112.4" y="85.8">5VCC</text>
<text x="66" y="142.3">CANH_C</text>
</g>
<g font-size=".3">
<text x="41.3" y="36.9">out0_g</text>
<text x="97.2" y="36.9">out1_g</text>
<text x="108.6" y="83.3">5VMODE</text>
</g>
</svg>
